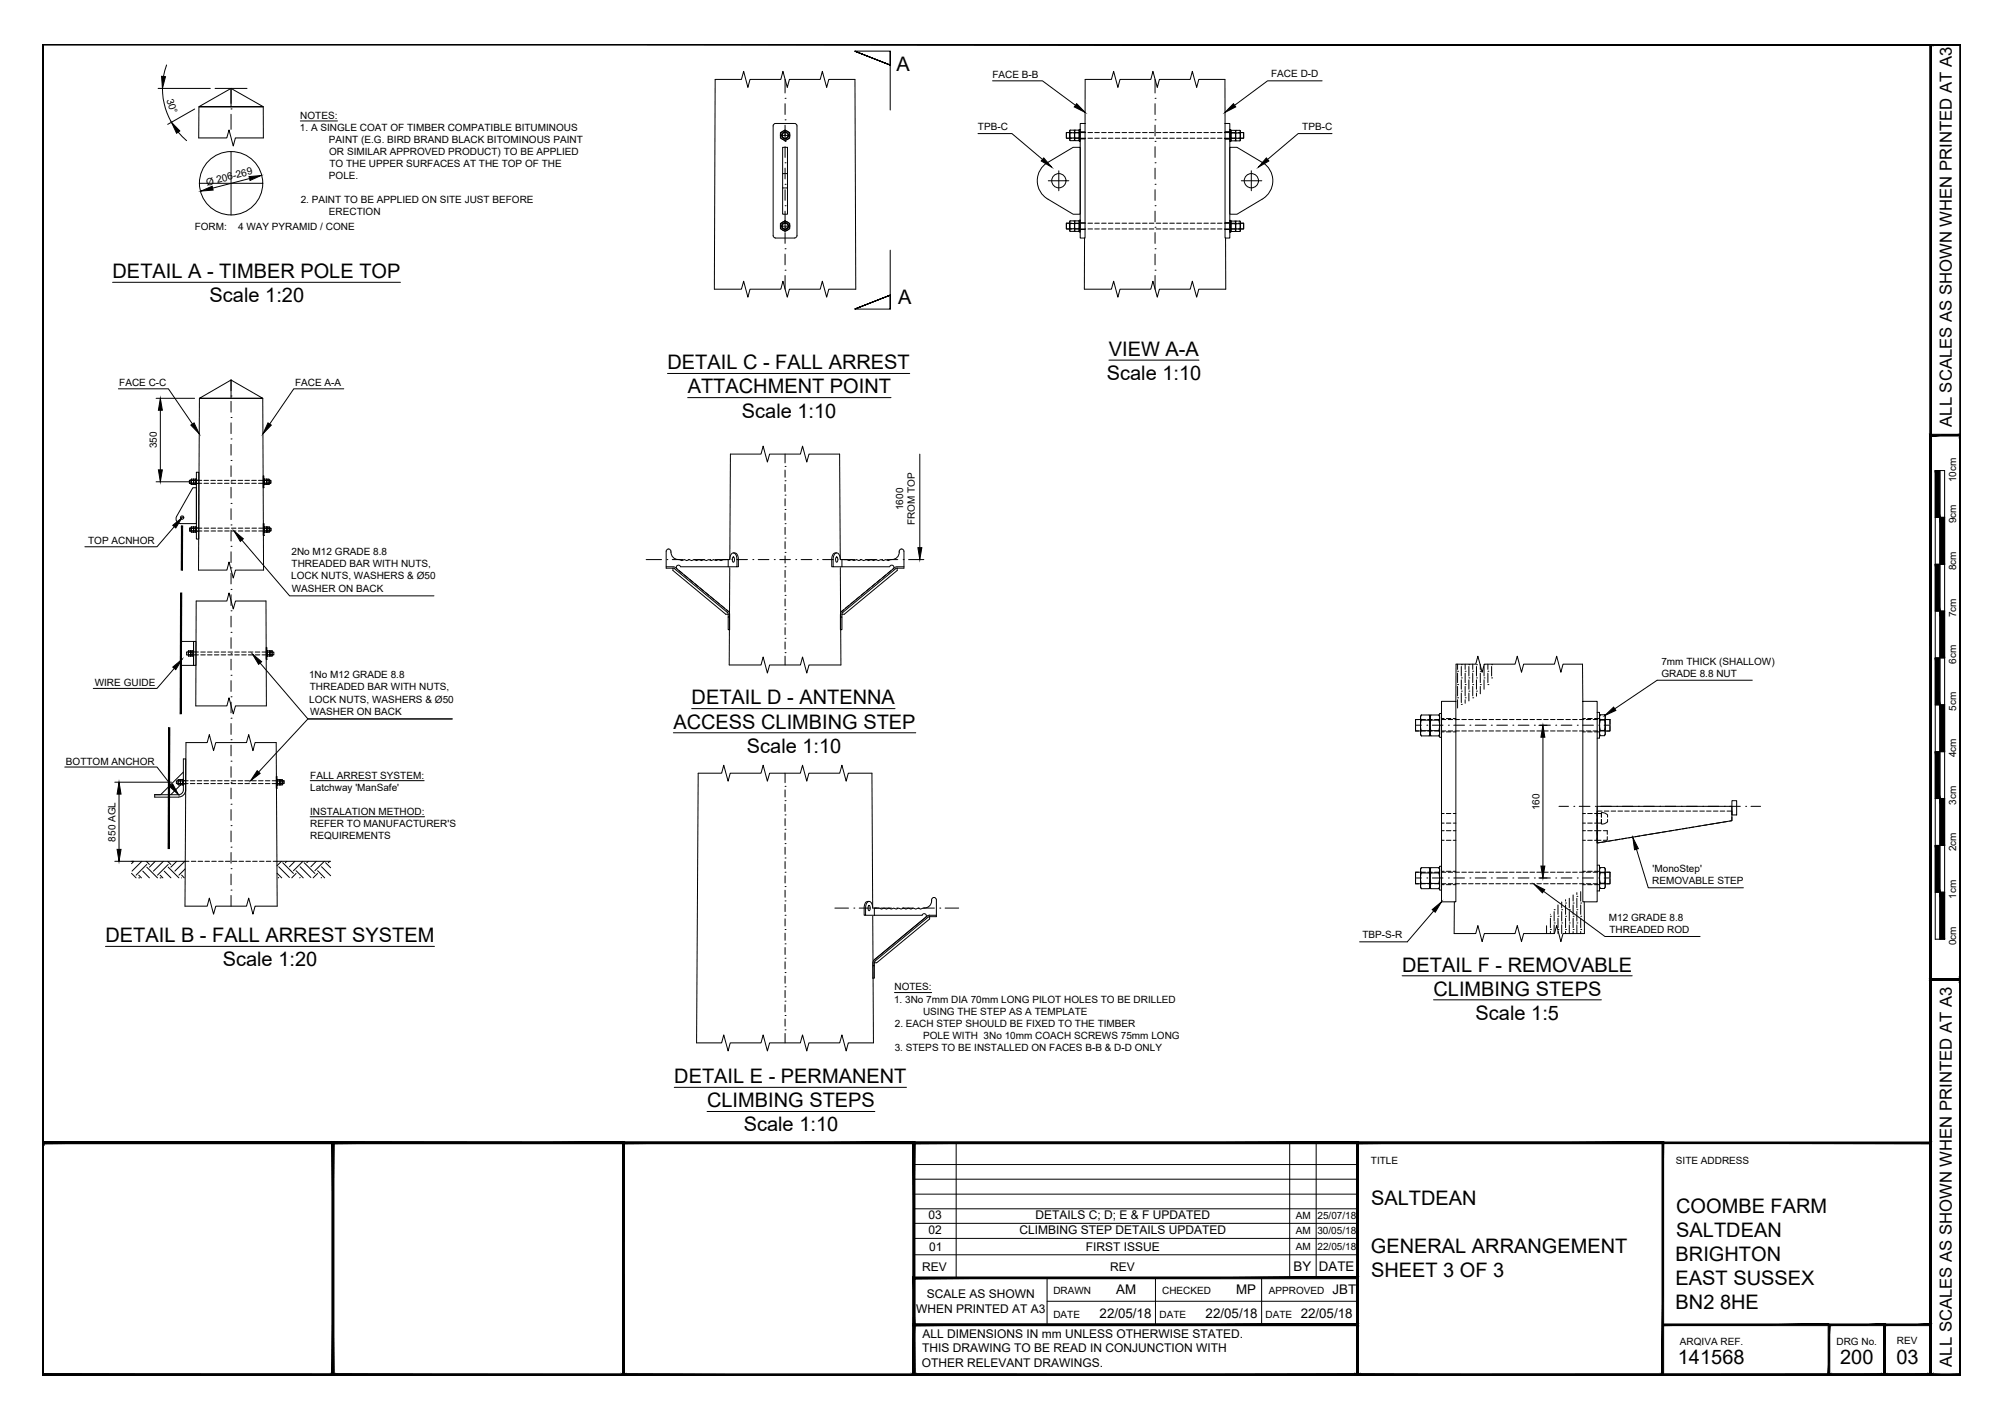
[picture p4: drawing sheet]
<svg xmlns="http://www.w3.org/2000/svg" width="420mm" height="297mm" viewBox="0 0 420 297" stroke-linecap="round" stroke-linejoin="round" font-family="sans-serif">
<g fill="none" stroke="#000" stroke-width=".21">
<path d="M33.1 18.5h11M34 18.5a14.5 14.5 0 0 0 1.9 7.1M34.9 13.6l-.6 2.4M45.1 18.5h6.7M48.4 18.5v3.9M149.9 16.6h5.5l.4-1.7 .9 3.4 .5-1.7h6.4l.5-1.7 .9 3.4 .4-1.7h6.5l.4-1.7 .9 3.4 .5-1.7h5.5l.1 44h-5.6l-.5 1.7-.9-3.4-.4 1.7h-6.5l-.4 1.7-.9-3.4-.5 1.7h-6.4l-.5 1.7-.9-3.4-.4 1.7h-5.7zM164.5 16.6v2.9M186.5 10.7v2.9l-7.4-2.9 7.4 2.9-7.4-2.9h7.4v12.4M208 16.9h10.4l7 5.2M242 16.6v2.9M277.1 16.9h-11.5l-6.9 5.2M37.3 27.7l1.8 1.8"/>
<path d="M40.8 22.8l-5.7 3.3M41.7 22.4l6.7-3.9 6.8 3.9zM41.7 22.4h13.5v6.5h-5.9l-.4 1.7-.9-3.4-.5 1.7h-5.9zM41.8 38.4h13.3M41.8 22.4h13.3M48.4 22.8h.1M48.4 23.9v3.2M48.4 31.8v13.2M52.3 37.4l-7.7 2M62.9 25.3h7.8M163.5 27.8l1-.6 1 .6v1.1l-1 .6-1-.6zM163.5 28.4h2"/>
<path d="M164 30.9h1v14h-1zM164 36.4h1M164 39.4h1M164.5 38.6h.1M164.5 34.1h.1M164.5 29.6h.1M164.5 25.1h.1M164.5 20.6h.1M164.5 21.7v2.3M164.5 26.2v3.1M164.5 30.7v2.3M164.5 35.2v2.3"/>
<path d="M164.5 39.7v2.3M164.9 27.7a.71 .71 0 0 0-1.1 .5 .71 .71 0 0 0 .8 .9 .71 .71 0 0 0 .6-1M204.9 28h7.2l6.4 5.4M219.6 34a4.5 4.5 0 0 0 0 7.7l5.3 3.2h1.5v-14h-1.5l-5.3 3.1M219.7 37.9h4.3M221.9 35.8v4.2M223.5 27.8h.7v1.2h-.7zM224.2 27.8h.9M224.2 28.9h.9M224.3 27.3v2.1M224.6 27.8h-1.1v1.2h1.1M225.1 27.3h-.9v.1v1.9v.2h.9"/>
<path d="M225.1 27.3l.1 .1M225.1 27.8v1.1M225.1 27.3v.5M225.1 28.9v.5M225.1 29h1M225.1 27.8h1M225.2 27.4v1.9M225.2 29.3l.1 .2M225.2 29.3l-.1 .2M225.3 27.8v1.1M225.3 27.3h.8M225.3 27.8h.8"/>
<path d="M225.3 27.3l-.1 .1M225.3 29.5h.8M225.3 28.9h.8M225.3 27.3v.5M225.3 28.9v.5M226.1 27.3v2.2M226.1 27.8v1.1M226.1 27.3v.5M226.1 28.9v.5M226.2 27.1h.2v2.5h-.2zM226.4 25.9h1v24h-1zM226.4 27.7h1"/>
<path d="M226.4 29.1h1M226.6 29h.9M226.6 27.8h.9M227.4 25.9v-9.3h5.5l.5-1.7 .9 3.4 .4-1.7h6.5l.4-1.7 .9 3.4 .5-1.7h6.4l.5-1.7 .9 3.4 .4-1.7h5.5v9.3M228 29h.9M228 27.8h.9M229.4 29h1M229.4 27.8h1M230.9 29h.9M230.9 27.8h.9M232.3 29h.9M232.3 27.8h.9"/>
<path d="M233.7 29h1M233.7 27.8h1M235.1 29h1M235.1 27.8h1M236.6 29h.9M236.6 27.8h.9M238 29h.9M238 27.8h.9M239.4 29h1M239.4 27.8h1M240.8 29h1M240.8 27.8h1"/>
<path d="M242 38.6h.1M242 34.1h.1M242 29.6h.1M242 25.1h.1M242 20.6h.1M242 21.7v2.3M242 26.2v2.3M242 30.7v2.3M242 35.2v2.3M242 39.7v2.3M242.3 29h.9M242.3 27.8h.9"/>
<path d="M243.7 29h1M243.7 27.8h1M245.1 29h1M245.1 27.8h1M246.6 29h.9M246.6 27.8h.9M248 29h.9M248 27.8h.9M249.4 29h1M249.4 27.8h1M250.9 29h.9M250.9 27.8h.9"/>
<path d="M252.3 29h.9M252.3 27.8h.9M253.7 29h1M253.7 27.8h1M255.1 29h1M255.1 27.8h1M256.6 29h.9M256.6 27.8h.9M256.7 25.9h1v24h-1zM256.7 27.7h1M256.7 29.1h1M257.7 27.2h.2v2.5h-.2z"/>
<path d="M258 29h1.8v.5M258 27.8h1M258 27.3v2.2M258 27.3h.8M258 29.5h.8M258 27.3v.5M258 29v.5M258 28.9v-1.1l.8 .1v1M258.8 27.3l.1 .2M258.8 27.3v.5M258.8 29v.5M258.9 27.5v1.9"/>
<path d="M258.9 29.4l-.1 .1M258.9 29.4l.1 .1M259 27.3h.8M259 29.5h.8M259 27.3l-.1 .2M259 27.3v.5M259 29v.5M259 28.9v-1.1l.8 .1v1M259.4 27.8h1.2v1.2h-1.2M259.8 27.3v2.2M259.8 27.3v.5M259.9 27.8h.7v1.2h-.7z"/>
<path d="M260.1 37.9h4.3M262.2 35.8v4.2M264.5 34a4.5 4.5 0 0 1 0 7.7l-5.3 3.2h-1.5v-14h1.5l5.3 3.1M279.1 28h-7.1l-6.4 5.4M23.6 59.1h60.3M162.5 49.9h4M162.5 49.8h-.2l-.3-.4v-23l.1-.3 .4-.2h4h.3l.2 .5v23l-.2 .4h-.3M163.5 46.8l1-.6 1 .6v1.1l-1 .6-1-.6zM163.5 47.4h2M164.5 56.6h.1M164.5 52.1h.1M164.5 47.6h.1"/>
<path d="M164.5 43.1h.1M164.5 44.2v4.1M164.5 48.7v2.3M164.5 53.2v2.3M164.5 57.7v2.9M164.9 46.8a.71 .71 0 0 0-1.1 .4 .71 .71 0 0 0 .8 .9 .71 .71 0 0 0 .6-1M186.5 52.4v12.3h-7.4l7.4-2.9-7.4 2.9 7.4-2.9v2.9M223.5 46.8h.7v1.2h-.7zM224.2 46.8h.9v1.1M224.2 47.9h.9v.6M224.3 46.3v.5M224.3 47.9v.6"/>
<path d="M224.3 46.8v1.1M224.6 46.8h-1.1v1.2h1.1M225.1 46.3h-.9v.1v1.9v.2h.9M225.1 46.3l.1 .1M225.1 46.3v.5h1v-.5M225.1 48h1M225.2 46.4v1.9M225.2 48.3l.1 .2M225.2 48.3l-.1 .2M225.3 47.9v-1.1h.8v1.1M225.3 46.3h.8M225.3 46.3l-.1 .1"/>
<path d="M225.3 48.5h.8M225.3 46.3v.5M225.3 48.5v-.6h.8v.6M226.1 46.3v2.2M226.2 46.1h.2v2.5h-.2zM226.4 48.1h1M226.4 46.7h1M226.6 48h.9M226.6 46.8h.9M227.3 49.9l-.1 10.7h5.7l.5-1.7 .9 3.4 .4-1.7h6.5l.4-1.7 .9 3.4 .5-1.7h6.4l.5-1.7 .9 3.4 .4-1.7h5.7l-.1-10.7M228 48h.9M228 46.8h.9"/>
<path d="M229.4 48h1M229.4 46.8h1M230.9 48h.9M230.9 46.8h.9M232.3 48h.9M232.3 46.8h.9M233.7 48h1M233.7 46.8h1M235.1 48h1M235.1 46.8h1M236.6 48h.9M236.6 46.8h.9"/>
<path d="M238 48h.9M238 46.8h.9M239.4 48h1M239.4 46.8h1M240.8 48h1M240.8 46.8h1M242 56.6h.1M242 52.1h.1M242 47.6h.1M242 43.1h.1M242 44.2v2.3M242 48.7v2.3"/>
<path d="M242 53.2v2.3M242 57.7v2.9M242.3 48h.9M242.3 46.8h.9M243.7 48h1M243.7 46.8h1M245.1 48h1M245.1 46.8h1M246.6 48h.9M246.6 46.8h.9M248 48h.9M248 46.8h.9"/>
<path d="M249.4 48h1M249.4 46.8h1M250.9 48h.9M250.9 46.8h.9M252.3 48h.9M252.3 46.8h.9M253.7 48h1M253.7 46.8h1M255.1 48h1M255.1 46.8h1M256.6 48h.9M256.6 46.8h.9"/>
<path d="M256.7 48.1h1M256.7 46.7h1M257.7 46.2h.2v2.5h-.2zM258 48h1.8M258 46.8h1M258 46.3h.8M258 46.9h.8M258 46.3l-.1 2 .1 .2h.8l.1-.2M258 46.3v2.2M258.8 46.3l.1 .2M258.8 46.3v2.2M258.9 46.5v1.8"/>
<path d="M259 46.3h.8M259 46.9h.8M259 46.3l-.1 .2M259 46.3v2.2M259.4 46.8h1.2v1.2h-1.2M259.8 46.3l.1 2-.1 .2h-.8l-.1-.2M259.8 46.3v2.2M259.9 46.8h.7v1.2h-.7zM48.4 79.6v3.8M139.9 78.2h50.7M232.4 75.4h18.9M24.8 81.4h10.5l5 7.4"/>
<path d="M32.7 83.4h8.1M33.6 85.9v12.5M41.2 98.9h.5v14h-.5zM41.8 83.4l6.6-3.8 6.7 3.8zM41.8 83.4h13.3l.1 36h-5.9l-.4 1.7-.9-3.4-.5 1.7h-5.9zM48.4 96.5h.1M48.4 91.9h.1M48.4 87.5h.1M48.4 83h.1M48.4 84.1v2.2M48.4 88.6v2.2M48.4 93.1v2.2"/>
<path d="M48.4 97.6v2.2M55.1 99.7h.2v2.5h-.2zM72 81.4h-10.4l-5.1 7.4M144.1 83.3h42.6M153.1 95.1h6.4l.4-1.6 .9 3.3 .5-1.7h6.4l.5-1.6 .9 3.3 .4-1.7h6.4l.3 44.2h-6.7l-.4 1.7-.9-3.4-.5 1.7h-6.4l-.5 1.7-.9-3.4-.4 1.7h-6.7zM164.5 97.7h.1M164.5 95.1v1.9M164.5 98.5v1.5M192.8 95.1v19.6M405.5 98.6h2v98.1h-2zM406.5 98.6v98.1M32.7 100.9h7.1"/>
<path d="M36.5 110.3l-3.6 4.2h-15.1M39.7 100.6h.4v.6h-.4zM39.7 110.6h.4v.6h-.4zM40.1 110.7h.4M40.1 100.6h.4M40.1 110.4v.8M40.1 111.2v.3M40.1 100.4v.8M40.1 101.2v.3M40.4 102.2h.8v7.5h-3.3a1.01 1.01 0 0 1-.9-1.5zM40.5 110.4v.2M40.5 111.2v.3"/>
<path d="M40.5 100.4v.2M40.5 101.2v.3M40.5 110.4h-.4v1l.4 .1M40.5 100.4l-.4 .1v.9l.4 .1M40.5 110.4h.1M40.5 100.4l.1 .1M40.5 110.7v.5M40.5 100.6v.6M40.6 100.5v.9M40.6 110.4v1M40.6 111.4l-.1 .1M40.6 101.4v.1"/>
<path d="M40.6 101.4l-.1 .1M40.6 111.4v.1M40.6 110.4h.4M40.6 110.7h.4M40.6 111.5h.4M40.6 100.4h.4M40.6 100.6h.4M40.6 101.5h.4M40.6 100.4v.1M40.6 110.4h.1M40.6 100.4v.2M40.6 101.2v.3"/>
<path d="M40.6 110.4v.2M40.6 111.2v.3M40.6 100.6v.6M40.6 110.7v.5M40.8 100.6h-1.1v.6h1.3v.3M40.9 110.6h-1.2v.6h1.3v-.5M41 100.4v.2M41 110.4v.2M41 111.2v.3M41 100.4v1.1M41 110.4v1.1M41 100.6v.6"/>
<path d="M41.1 100.3l.1 1.3zM41.1 110.3l.1 1.2zM41.2 110.6h.5M41.2 111.3h.5M41.2 100.6h.5M41.2 101.3h.5M41.3 100.6h1M41.3 101.2h1M41.4 110.6h.9M41.4 111.2h.9M42.7 100.6h1M42.7 101.2h1"/>
<path d="M42.8 110.6h.9M42.8 111.2h.9M44.2 100.6h.9M44.2 101.2h.9M44.2 110.6h1M44.2 111.2h1M45.6 100.6h1M45.6 101.2h1M45.6 110.6h1M45.6 111.2h1M47 100.6h1M47 101.2h1"/>
<path d="M47.1 110.6h.9M47.1 111.2h.9M48.4 119h.1M48.4 114.4h.1M48.4 110h.1M48.4 105.5h.1M48.4 101h.1M48.4 102.1v2.2M48.4 106.6v2.2M48.4 111.1v2.2M48.4 115.6v2.2M48.5 100.6h.9"/>
<path d="M48.5 101.2h.9M48.5 110.6h1M48.5 111.2h1M49.9 100.6h.9M49.9 101.2h.9M49.9 110.6h1M49.9 111.2h1M50.7 113.1l10 11.7h30.2M51.3 100.6h1M51.3 101.2h1M51.4 110.6h.9M51.4 111.2h.9"/>
<path d="M52.8 100.6h.9M52.8 101.2h.9M52.8 110.6h.9M52.8 111.2h.9M54.2 100.6h.9M54.2 101.2h.9M54.2 110.6h1M54.2 111.2h1M55.2 109.7h.1v2.5h-.1zM55.3 100.3l.1 1.3zM55.3 110.3l.1 1.2zM55.4 100.4v1.1"/>
<path d="M55.4 100.4h.4M55.4 100.6h.4M55.4 101.5h.4M55.4 100.6v.6M55.4 100.4v.2M55.4 101.5v-.3h.4l.1 .3M55.5 110.4v1.1M55.5 110.4h.4M55.5 110.7h.4M55.5 111.5h.4M55.5 110.7v.5h.4v-.5M55.5 110.4v.2"/>
<path d="M55.5 111.2v.3M55.6 100.6h1.2v.6h-1.2M55.7 110.6h1.1v.6h-1.1M55.8 100.4l.1 .1M55.8 100.6v.6M55.9 100.4v.2M55.9 110.4v.2M55.9 111.2v.3M55.9 110.4h.1M55.9 100.5v.9M55.9 101.4l-.1 .1M55.9 101.4v.1"/>
<path d="M55.9 110.4v1M55.9 111.4v.1M55.9 111.4l.1 .1M55.9 100.4h.5M55.9 100.6h.5M55.9 101.5h.5M55.9 100.4v.1M56 100.6v.6M56 100.4v.2M56 101.5v-.3h.4v.3M56 110.4h.4M56 111.5h.4"/>
<path d="M56 110.4h-.1M56 110.4v.2l.4 .1M56 111.2v.3M56 110.7v.5M56.4 100.4v.2M56.4 100.4v1.1M56.4 100.6v.6M56.4 110.4v.2M56.4 111.2v.3M56.4 100.6h.4v.6h-.4zM56.4 110.4v1.1M56.4 110.7v.5h-.4"/>
<path d="M56.4 110.6h.4v.6h-.4zM135.4 117.2h3.2M139.6 118.7h1.5l.8 .5M139.7 117.2h.1M140.9 117.2h2.2M141 119l.3 .1 11.1 9.2M141.8 119.1l10.8 9M142.1 117.2a1.71 1.71 0 0 1-1.6-2 .5 .5 0 0 0-.5-.2 .5 .5 0 0 0-.4 .5v3.5h1.4v.5l11.1 9.2h.5M142.3 119.5l.7 .6M142.4 117.2l.5 .2 .5-.2 .5 .2 .5-.2 .5 .2 .5-.2 .6 .2 .5-.2 .5 .2 .5-.2 .5 .2 .5-.2 .5 .2 .5-.2 .6 .2 .5-.2 .5 .2 .5-.2h1.3a1 1 0 0 1 1-1.3l.4 .6 .1 2.2h-1.8M144.3 117.2h.1M145.4 117.2h2.2"/>
<path d="M148.7 117.2h.1M149.9 117.2h2.2M151.6 117.2h1v1.5M152.6 118.7h-10a.46 .46 0 0 0-.6-.3 .46 .46 0 0 0-.2 .7M153.3 117.2h.1M153.6 116.7a.65 .65 0 0 1 0 1.1l-.2-.6zM153.7 115.8a1.09 1.09 0 0 1 1 1.4v1.5h-.3M154.4 117.2h2.2M157.8 117.2h.1M158.9 117.2h2.2M162.2 117.2h.1M163.4 117.2h2.2"/>
<path d="M164.5 118.7h.1M164.5 115.7h.1M164.5 112.7h.1M164.5 109.7h.1M164.5 106.7h.1M164.5 103.7h.1M164.5 100.7h.1M164.5 101.5v1.5M164.5 104.5v1.5M164.5 107.5v1.5M164.5 110.5v1.5M164.5 113.5v1.5"/>
<path d="M164.5 116.5v1.5M164.5 119.5v1.5M166.8 117.2h.1M167.9 117.2h2.2M171.3 117.2h.1M172.4 117.2h2.2M175.2 116.8a.33 .33 0 0 1 .4 .1 .33 .33 0 0 1 0 .4l-.1 .3a.19 .19 0 0 1-.2 .2 .19 .19 0 0 1-.2-.3zM175.3 115.8a1.07 1.07 0 0 0-1 1.4v1.5h.3M175.8 117.2h.1M176.4 118.7h10M176.9 117.2h2.2M177.4 117.2h-1v1.5"/>
<path d="M180.3 117.2h.1M181.4 117.2h2.2M184.8 117.2h.1M185.9 117.2h2.2M186.4 118.7a.46 .46 0 0 1 .7-.3 .46 .46 0 0 1 .2 .7l-10.9 9 .4-.4M186.6 117.2l-.5 .2-.5-.2-.5 .2-.5-.2-.5 .2-.5-.2-.5 .2-.6-.2-.5 .2-.5-.2-.5 .2-.5-.2-.5 .2-.5-.2-.5 .2-.6-.2-.5 .2-.5-.2h-1.3a1.02 1.02 0 0 0-1-1.3l-.5 .8v2h1.8M186.7 119.5l-.7 .6M186.9 117.2a1.68 1.68 0 0 0 1.6-2 .5 .5 0 0 1 .6-.2 .5 .5 0 0 1 .3 .5v3.5h-1.4v.5l-11.1 9.2h-.5M188 119l-.3 .1-11.1 9.2-.2 .4M189.3 117.2h.1M189.4 118.7h-1.5l-.8 .5M190.4 117.2h3.2"/>
<path d="M405.5 118.2h2M405.5 108.4h2M37.9 134.4h2.7v5h-2.7zM39.5 136.3v1.1M39.5 136.3h.4M39.5 136.6h.4M39.5 137.4h.4M39.5 137.2h.4M39.5 136.3v.8M39.5 137.1v.3M39.9 136.3v.8M39.9 137.1v.3"/>
<path d="M39.9 136.3l.1 .1M40 136.4v1M40 137.4h-.1M40 137.4h.1M40 136.3l.5 .1v1h-.5M40 136.6h.4M40 136.3v.1M40 136.3v.8M40 137.1v.3M40.2 136.6h-1.1v.6h1.1M40.4 136.6v.5l-.4 .1M40.4 136.3v.3"/>
<path d="M40.4 137.1v.3M40.5 136.2h.1v1.3h-.1zM40.6 134.4h.5v5h-.5zM40.6 136.6h1M40.6 137.2h1M41.1 125.9h6.4l.5-1.7 .9 3.4 .4-1.7h6.4l.1 22h-6.5l-.4 1.6-.9-3.3-.5 1.7h-6.5zM42.1 136.6h.9M42.1 137.2h.9M43.5 136.6h.9M43.5 137.2h.9M44.9 136.6h1M44.9 137.2h1"/>
<path d="M46.3 136.6h1M46.3 137.2h1M47.8 136.6h.9M47.8 137.2h.9M48.4 136.9h.1M48.4 132.5h.1M48.4 128h.1M48.4 123.5h.1M48.4 120.1v2.2M48.4 124.6v2.2M48.4 129.1v2.2M48.4 133.6v2.2"/>
<path d="M48.4 138.1v2.2M49.2 136.6h1M49.2 137.2h1M50.6 136.6h1M50.6 137.2h1M52.1 136.6h.9M52.1 137.2h.9M53.5 136.6h.9M53.5 137.2h.9M54.5 138.9l10 11.7h30.3h-30.3l-10.3 11.1M54.9 136.6h1M54.9 137.2h1"/>
<path d="M55.8 135.6h.1v2.5h-.1zM55.9 136.3h.1v1.2h-.1zM56.1 136.3h.4M56.1 136.6h.4M56.1 137.4h.4M56.1 136.3v1.1M56.1 136.3v.3M56.1 136.6v.5M56.4 136.6h1v.6h-1M56.5 136.3v.8M56.5 137.1v.3M56.5 137.2l-.4-.1v.3"/>
<path d="M56.5 136.3v.1M56.5 136.4v1M56.5 137.4h.1M56.6 136.3h.4M56.6 136.6h.4M56.6 137.4h.4M56.6 137.2h.4M56.6 136.3l-.1 .1M56.6 136.3v.8M56.6 137.1v.3M57 136.3v1.1M57 136.3v.8"/>
<path d="M57 137.1v.3M143.4 120.4l.7 .7M144.5 121.3l.7 .7M145.6 122.3l.7 .6M146.7 123.2l.7 .6M147.8 124.1l.7 .6M148.9 125l.7 .6M150 125.9l.7 .6M151.1 126.8l.7 .6M152.2 127.7l.4 .4M152.4 128.3l.2 .4M152.6 129.3v2.6h.3v-2.6"/>
<path d="M152.6 128a1.22 1.22 0 0 1 .3 1.3h-.3v-.6M164.5 136.7h.1M164.5 133.7h.1M164.5 130.7h.1M164.5 127.7h.1M164.5 124.7h.1M164.5 121.7h.1M164.5 122.5v1.5M164.5 125.5v1.5M164.5 128.5v1.5M164.5 131.5v1.5M164.5 134.5v1.5"/>
<path d="M164.5 137.5v1.8M176.1 129.3v2.6h.3v-2.6M176.4 128a1.28 1.28 0 0 0-.3 1.3h.3v-.6M177.9 126.8l-.7 .6M179 125.9l-.7 .6M180.1 125l-.7 .6M181.2 124.1l-.7 .6M182.3 123.2l-.7 .6M183.4 122.3l-.7 .6M184.5 121.3l-.7 .7M185.6 120.4l-.7 .7M305.4 139.1v1.1"/>
<path d="M306.2 139.2h.1M306.2 139.6v2M307 139.1v1.1M307.8 139.2h.1M307.8 139.6v2M308.6 139.1v1.1M309.4 139.2h.1M309.4 139.6v2M310.2 139.1v1.1M311 139.2h.1M311 139.6v2M311.8 139.1v1.1"/>
<path d="M312.6 139.2h.1M312.6 139.6v2M405.5 137.8h2M405.5 128h2M36.5 140l-3.6 4.2h-13.4M38.4 159h.5v6.5a1.49 1.49 0 0 1-1.5 1.5h-5v-.5h5a1.01 1.01 0 0 0 1-1zM39 155.6h4.4l.5-1.7 .9 3.3 .4-1.6h6.5l.4-1.7 .9 3.3 .5-1.6h4.4l.2 34.2h-4.6l-.5 1.7-.9-3.4-.4 1.7h-6.5l-.4 1.7-.9-3.4-.5 1.7h-4.6zM48.4 159.4h.1M48.4 155h.1M48.4 150.5h.1M48.4 146h.1M48.4 141.5h.1"/>
<path d="M48.4 142.6v2.2M48.4 147.1v2.2M48.4 151.6v2.2M48.4 156.1v2.2M141.1 153.5h50.8M144.9 148.4h42.7M296.6 150.7h1.1v2.4h-1.1zM296.6 152.2v.9h.7M296.6 151.9h1.3M297.3 150.7h-.7v1M297.8 150.7h.9M297.8 153.1h.9"/>
<path d="M297.8 153.1h1.7M297.8 150.8l-.1 .9 .1 1.3M297.9 149.8a.96 .96 0 0 0 0 1.1M297.9 153.1a.96 .96 0 0 0 0 1M299 151.9h.1M299.2 150.7h.9M299.2 153.1h.9M299.5 149.8h-1.7l-.1 .3v3.8l.1 .3h1.7l.2-.3M299.5 149.8l.2 .3M299.5 149.8a.96 .96 0 0 1 0 1.1h-1.7M299.5 150.8l.2 1.4a1.66 1.66 0 0 0 0 1.4l-.2 .5M299.7 150.1v3.8"/>
<path d="M299.8 153.1h1.7M299.9 149.8a.96 .96 0 0 0 0 1.1M299.9 150.8l-.2 1.4a1.54 1.54 0 0 1 0 1.4l.2 .5M300.2 151.9h2.2M300.6 150.7h1M300.6 153.1h1M301.5 150.8l.2 1.4a1.54 1.54 0 0 0 0 1.4l-.2 .5M301.5 149.8l.2 .3v3.8l-.2 .3h-1.7l-.1-.3M301.5 149.8h-1.7l-.1 .3M301.5 149.8a.96 .96 0 0 1 0 1.1h-1.7M301.7 149.5h.4v5h-.4zM302 150.7h1"/>
<path d="M302 153.1h1M302.1 146.9h3v42h-3zM302.1 150.5h.5M302.1 153.3h.5M303.1 150.5h.9M303.1 153.3h.9M303.5 150.7h.9M303.5 153.1h.9M303.5 151.9h.1M304.5 150.5h.6M304.5 153.3h.6M304.6 151.9h2.3"/>
<path d="M304.9 150.7h.9M304.9 153.1h.9M305.1 146.9v-7.8h4.2l.4-1.6 .9 3.3 .5-1.7h6.4l.5-1.6 .8 3.3 .5-1.7h6.4l.5-1.6 .9 3.3 .4-1.7h4.1l.1 7.8M305.4 146.2h.1M305.4 143.4h.1M305.4 140.6h.1M305.4 141v2M305.4 143.8v2M305.4 146.6v1.7M306.2 147.6h.1M306.2 144.8h.1M306.2 142h.1"/>
<path d="M306.2 142.4v2M306.2 145.2v2M306.3 150.7h1M306.3 153.1h1M307 146.2h.1M307 143.4h.1M307 140.6h.1M307 141v2M307 143.8v2M307 146.6v.7M307.7 150.7h1M307.7 153.1h1"/>
<path d="M307.8 144.8h.1M307.8 142h.1M307.8 142.4v2M307.8 145.2v1.6M308 151.9h.1M308.6 146.2h.1M308.6 143.4h.1M308.6 140.6h.1M308.6 141v2M308.6 143.8v2M309.1 151.9h2.3M309.2 150.7h.9"/>
<path d="M309.2 153.1h.9M309.4 144.8h.1M309.4 142h.1M309.4 142.4v2M309.4 145.2v.6M310.2 143.4h.1M310.2 140.6h.1M310.2 141v2M310.2 143.8v1.5M310.6 150.7h1M310.6 153.1h1M311 142h.1"/>
<path d="M311 142.4v2M311.8 143.4h.1M311.8 140.6h.1M311.8 141v2M312 150.7h1M312 153.1h1M312.5 151.9h.1M312.6 142h.1M313.5 150.7h.9M313.5 153.1h.9M313.7 151.9h2.2M314.9 150.7h1"/>
<path d="M314.9 153.1h1M316.3 150.7h1M316.3 153.1h1M317 151.9h.1M317.8 150.7h.9M317.8 153.1h.9M318.1 151.9h2.3M319.2 150.7h.9M319.2 153.1h.9M320.6 150.7h1M320.6 153.1h1M321.5 151.9h.1"/>
<path d="M322.1 150.7h.9M322.1 153.1h.9M323.3 154.4v27M323.5 150.7h.9M323.5 153.1h.9M324.9 151.9h-2.4M324.9 150.7h1M324.9 153.1h1M326 151.9h.1M326.3 150.7h1.3M326.3 153.1h1.3M327.2 151.9h2.2"/>
<path d="M328.1 150.7h1M328.1 153.1h1M329.6 150.7h.9M329.6 153.1h.9M330.5 151.9h.1M331 150.7h.9M331 153.1h.9M331.6 151.9h2.3M331.7 146.9h3v42h-3zM331.7 150.5h.5M331.7 153.3h.5M332.4 150.7h1"/>
<path d="M332.4 153.1h1M332.7 150.5h1M332.7 153.3h1M333.8 150.7h1M333.8 153.1h1M334.1 150.5h1.1M334.1 153.3h1.1M334.7 149.2h.5v5.4h-.5M335 151.9h.1M335.3 150.7h.9M335.3 153.1h.9M335.4 153h.8a.96 .96 0 0 1 0 1.1"/>
<path d="M335.4 149.7h.8l.2 .3v3.8l-.2 .3h-.8l-.2-.3v-3.8zM335.4 150.8h.8M335.4 149.7a.94 .94 0 0 0 0 1.1l-.2 .9 .2 1.3M335.4 153a.96 .96 0 0 0 0 1.1M336.2 151.9h1.2M336.2 150.8l.2 .9-.2 1.3M336.2 149.7a.96 .96 0 0 1 0 1.1M336.4 150.7h1v2.4h-1zM336.7 150.7h.7v1M337.4 152.2v.9h-.7M367.2 142.5h-19.9l-8.9 6M405.5 157.5h2"/>
<path d="M405.5 147.7h2M13.6 160.7h19.3l3 3.8M24.1 163.9h11.8M24.9 166.3v11.6M37.4 163.6v.5M37.4 163.3h.4M37.4 164.1h.4M37.4 163.6h.4M37.4 164.4h.4M37.4 163.3v1.1M37.4 163.3v.3M37.4 164.1v.3"/>
<path d="M37.8 163.3v.1M37.8 163.6v.5M37.8 163.3v.3M37.8 164.1v.3M37.8 163.4v.9M37.8 164.3l.1 .1M37.8 164.3v.1M37.9 163.3h.4M37.9 164.1h.4M37.9 163.6h.4M37.9 163.3l-.1 .1M37.9 164.4h.4"/>
<path d="M37.9 163.6v.5M37.9 163.3v.3M37.9 164.1v.3M38 163.6h-1v.5h1M38.3 163.3v.3M38.3 164.1v.3M38.3 163.3v1.1M38.3 163.6v.5M38.3 163.2h.1v1.3h-.1zM38.4 161.7l-4.7 4.8h-1.3M38.4 163.9l-2.6 2.6M38.4 163.5l1 .1"/>
<path d="M38.4 164.2h.5M38.5 164.1h.9M39.9 164.1h.9M39.9 163.6h.9M41.3 164.1h1M41.3 163.6h1M42.7 164.1h1M42.7 163.6h1M44.2 164.1h.9M44.2 163.6h.9M45.6 164.1h1M45.6 163.6h1"/>
<path d="M47 164.1h1M47 163.6h1M48.4 177.5h.1M48.4 173h.1M48.4 168.5h.1M48.4 164h.1M48.4 160.6v2.2M48.4 165.1v2.2M48.4 169.6v2.2M48.4 174.1v2.2M48.4 178.6v2.2M48.5 164.1h.9"/>
<path d="M48.5 163.6h.9M49.9 164.1h.9M49.9 163.6h.9M51.3 164.1h1M51.3 163.6h1M52.8 164.1h.9M52.8 163.6h.9M54.2 164.1h.9M54.2 163.6h.9M55.6 164.1h1M55.6 163.6h1M57 164.1h1"/>
<path d="M57 163.6h1M57.9 162.6h.1v2.5h-.1zM58 163.3h.2v1.2h-.2zM58.2 163.3v1.1M58.2 163.3h.4M58.2 163.6h.4M58.2 164.4h.4M58.2 164.1h.4M58.2 163.6v.5M58.2 163.3v.3M58.2 164.1v.3M58.5 163.6h1v.5h-1"/>
<path d="M58.6 163.3v.3M58.6 164.1v.3M58.6 163.3l.1 .1M58.6 163.6v.5M58.7 163.4v1M58.7 164.4h-.1M58.7 164.4h.1M58.7 163.3l.4 .1v1h-.4M58.7 163.6h.4M58.7 164.1h.4M58.7 163.3v.1M58.7 163.3v.3"/>
<path d="M58.7 164.1v.3M58.7 163.6v.5M59.1 163.3v1.1M59.1 163.6h.4v.5h-.4zM65 171.1h24M65 163.5h23.9M146.3 162h4.9l.5-1.7 .9 3.3 .4-1.6h6.5l.4-1.7 .9 3.3 .5-1.6h6.4l.5-1.7 .9 3.3 .4-1.6h6.5l.4-1.7 .9 3.3 .5-1.6h4.9l.3 56.5h-5.2l-.5 1.7-.9-3.4-.4 1.7h-6.5l-.4 1.7-.9-3.4-.5 1.7h-6.4l-.5 1.7-.9-3.4-.4 1.7h-6.5l-.4 1.7-.9-3.4-.5 1.7h-5.2zM164.5 179.7h.1M164.5 176.7h.1M164.5 173.7h.1M164.5 170.7h.1M164.5 167.7h.1"/>
<path d="M164.5 164.7h.1M164.5 162v2M164.5 165.5v1.5M164.5 168.5v1.5M164.5 171.5v1.5M164.5 174.5v1.5M164.5 177.5v1.5M302.1 170.4h.5M302.1 172.4h.5M302.1 174h.5M302.1 176h.5M303.1 170.4h.9"/>
<path d="M303.1 172.4h.9M303.1 174h.9M303.1 176h.9M304.5 170.4h.6M304.5 172.4h.6M304.5 174h.6M304.5 176h.6M326.7 168.9h2M329.8 168.9h.1M330.9 168.9h2.3M331.7 170.4h.5M331.7 172.4h.5"/>
<path d="M331.7 174h.5M331.7 176h.5M332.7 170.4h1M332.7 172.4h1M332.7 174h1M332.7 176h1M334.1 170.4h.6M334.1 172.4h.6M334.1 174h.6M334.1 176h.6M334.3 168.9h.1M334.7 175.3v.7h.8"/>
<path d="M334.7 171.7v.7h.9v-.7v.9h.6a.85 .85 0 0 0 .7-.9M334.7 171.2v-.8h.9v.8v-1l.6 .1a.81 .81 0 0 1 .7 .9M334.7 168.9h28.2v3l-28.2 4.7zM334.7 175.6v1l.5-.1M334.7 171.3v1M334.7 172.8v.9M334.7 174.2v1M335.4 168.9h2.3M335.5 174h-.8v.8M335.7 169.9h-1v1M336 174h.8v.8M336.2 169.9h.9"/>
<path d="M336.6 176.3l-1 .1M336.8 175.3v.7h-.8M337.6 169.9h1M338 176l-.9 .2M338.8 168.9h.1M339.1 169.9h.9M339.4 175.8l-.9 .2M339.9 168.9h2.3M340.5 169.9h.9M340.8 175.6l-.9 .1M341.9 169.9h1M342.2 175.3l-.9 .2"/>
<path d="M342.9 177.9l2.5 8.1h19.9M343.3 168.9h.1M343.3 169.9h1M343.6 175.1l-.9 .2M344.4 168.9h2.3M344.8 169.9h.9M345 174.9l-.9 .1M346.2 169.9h.9M346.5 174.6l-1 .2M347.6 169.9h1M347.8 168.9h.1M347.9 174.4l-1 .2"/>
<path d="M348.9 168.9h2.3M349 169.9h1M349.3 174.2l-1 .1M350.5 169.9h.9M350.7 173.9l-1 .2M351.9 169.9h1M352.1 173.7l-.9 .2M352.3 168.9h.1M353.3 169.9h1M353.4 168.9h2.3M353.5 173.5l-.9 .1M354.8 169.9h.9"/>
<path d="M354.9 173.2l-.9 .2M356.2 169.9h1M356.3 173l-.9 .2M356.8 168.9h.1M357.6 169.9h1M357.7 172.8l-.9 .1M357.9 168.9h2.3M359.1 169.9h.9M359.1 172.6l-.9 .1M360.5 169.9h.9M360.6 172.3l-1 .2M361.3 168.9h.1"/>
<path d="M361.9 169.9h1v.8M362 172.1l-1 .1M362.4 168.9h2.3M362.9 171.2v.7l-.5 .1M362.9 167.7h1v3h-1zM365.8 168.9h.1M366.9 168.9h2M405.5 177.1h2M405.5 167.3h2M22.1 198.2h68.9M24.1 180.4h15.5M27.6 182.9l.9 1"/>
<path d="M28.1 180.4l-.5 .5M29.1 183.9h.1M29.1 183.3l.5 .6M29.7 180.4l-2 2.1M29.9 182.5l1.4 1.4M30.7 180.4l.6 .7M30.8 181.7l2.2 2.2M30.8 181.1l-2.3 2.2M32.5 180.4l-1.2 1.3M33.6 183.9h.1M33.6 183.3l.5 .6M34.2 180.4l-2 2.1"/>
<path d="M34.4 182.5l1.4 1.4M35.1 180.4l.7 .7M35.2 181.7l2.3 2.2M35.2 181.1l-2.2 2.2M37 180.4l-1.2 1.3M38 183.9h.1M38.1 183.3l.5 .6M38.7 180.4l-2.1 2.1M38.8 182l-1.3 1.3M40.1 180.4h.9M41.5 180.4h1M43 180.4h.9"/>
<path d="M44.4 180.4h.9M45.8 180.4h1M47.2 180.4h1M48.4 186.5h.1M48.4 182h.1M48.4 183.1v2.2M48.4 187.6v2.2M48.7 180.4h.9M50.1 180.4h.9M51.5 180.4h1M52.9 180.4h1M54.4 180.4h.9"/>
<path d="M55.8 180.4h1M57.2 180.4h12.1M58 182.9l1 1M58.4 183.8l-.1 .1M58.4 181.6l2.2 2.2M59 180.4l-1 1M59.3 180.7l2.2 2.3M60.1 180.4l-.3 .3M61.8 180.4l-1.2 1.2M62 183l-.9 .9M62 182.4l1.5 1.5M62.9 183.8l-.1 .1"/>
<path d="M62.9 181.6l2.2 2.2M63.5 180.4l-2 2M63.7 180.7l2.3 2.3M64.6 180.4l-.3 .3M66.3 180.4l-1.2 1.2M66.6 183l-1 .9M66.6 182.4l1.4 1.5M67.4 183.8l-.1 .1M67.4 181.6l1.9 1.9M68 180.4l-2 2M68.2 180.7l1.1 1.1M69.1 180.4l-.3 .3"/>
<path d="M164.5 197.7h.1M164.5 194.7h.1M164.5 191.7h.1M164.5 188.7h.1M164.5 185.7h.1M164.5 182.7h.1M164.5 180.5v1.5M164.5 183.5v1.5M164.5 186.5v1.5M164.5 189.5v1.5M164.5 192.5v1.5M164.5 195.5v1.5"/>
<path d="M164.5 198.5v1.5M174.9 190.2h2.9M178.9 190.2h.1M180.1 190.2h2.2M182 189.8a.33 .33 0 0 1 .4 .1 .33 .33 0 0 1 0 .4l-.1 .3a.22 .22 0 0 1-.3 .1 .22 .22 0 0 1-.1-.3zM182.1 188.8a1.07 1.07 0 0 0-1 1.4v1.5h.3M183.2 191.7h10M183.4 190.2h.1M184.2 190.2h-1v1.5M184.6 190.2h2.2M187.9 190.2h.1M189.1 190.2h2.2"/>
<path d="M192.4 190.2h.1M193.2 191.7a.46 .46 0 0 1 .7-.3 .46 .46 0 0 1 .1 .7M193.7 190.2a1.68 1.68 0 0 0 1.6-2 .5 .5 0 0 1 .6-.2 .5 .5 0 0 1 .3 .5v3.5h-1.4v.5l-11.1 9.2h-.5v.6h-.3v-.6M194.5 192.1l-11.1 9.2-.2 .4M194.8 191.7h1.4M194.8 192l-.3 .1M194.8 191.7l-.5 .2-11.1 9.2-.3 .6M195.8 190.2h-2.4l-.5 .2-.5-.2-.5 .2-.5-.2-.5 .2-.5-.2-.5 .2-.6-.2-.5 .2-.5-.2-.5 .2-.5-.2-.5 .2-.5-.2-.5 .2-.6-.2-.5 .2-.5-.2h-1.3a1.22 1.22 0 0 0-.8-1.4 1.31 1.31 0 0 0-.7 1.4v1.5h1.8M196.9 190.2h.1M198.1 190.2h2.8M296.6 182.7h1.1v2.4h-1.1zM296.6 184.2v.9h.7"/>
<path d="M296.6 183.9h1.3M297.3 182.7h-.7v1M297.8 182.7h.9M297.8 185.1h.9M297.9 181.8a.96 .96 0 0 0 0 1M297.9 185.1a.96 .96 0 0 0 0 1M299 183.9h.1M299.2 182.7h.9M299.2 185.1h.9M299.5 182.9h-1.7l-.1 .8 .1 1.3 1.7 .1M299.5 181.8h-1.7l-.1 .3v3.8l.1 .3h1.7M299.5 181.8l.2 .3"/>
<path d="M299.5 181.8a.96 .96 0 0 1 0 1M299.5 185.1a.96 .96 0 0 1 0 1M299.5 182.9l.2 .8-.2 1.3M299.7 185.9l.1 .3h1.7M299.7 182.1v3.8M299.7 185.9l-.2 .3M299.8 182.9h1.7M299.8 185.1h1.7M299.9 181.8a.98 .98 0 0 0 0 1.1l-.2 1.3a1.54 1.54 0 0 1 0 1.4l.2 .5M300.2 183.9h2.2M300.4 190.8l-5.5 6.5h-10M300.6 182.7h1"/>
<path d="M300.6 185.1h1M301.5 182.9l.2 .8-.2 1.3M301.5 181.8h-1.7l-.1 .3M301.5 181.8l.2 .3v3.8l-.2 .3M301.5 181.8a.96 .96 0 0 1 0 1M301.5 185.1a.96 .96 0 0 1 0 1M301.7 181.5h.4v5h-.4zM302 182.7h1M302 185.1h1M302.1 182.5h.5M302.1 185.3h.5M303.1 182.5h.9"/>
<path d="M303.1 185.3h.9M303.5 182.7h.9M303.5 185.1h.9M303.5 183.9h.1M304.5 182.5h.6M304.5 185.3h.6M304.6 183.9h2.3M304.8 188.9l-.1 6.7h4.6l.4-1.7 .9 3.4 .5-1.7h6.4l.5-1.7 .8 3.4 .5-1.7h6.4l.5-1.7 .9 3.4 .4-1.7h4.5v-6.7M304.9 182.7h.9M304.9 185.1h.9M306.3 182.7h1M306.3 185.1h1"/>
<path d="M307.7 182.7h1M307.7 185.1h1M308 183.9h.1M309.1 183.9h2.3M309.2 182.7h.9M309.2 185.1h.9M310.6 182.7h1M310.6 185.1h1M312 182.7h1M312 185.1h1M312.5 183.9h.1M313.5 182.7h.9"/>
<path d="M313.5 185.1h.9M313.7 183.9h2.2M314.9 182.7h1M314.9 185.1h1M316.3 182.7h1M316.3 185.1h1M317 183.9h.1M317.8 182.7h.9M317.8 185.1h.9M318.1 183.9h2.3M319.2 182.7h.9M319.2 185.1h.9"/>
<path d="M320.6 182.7h1M320.6 185.1h1M321.5 183.9h.1M322.1 182.7h.9M322.1 185.1h.9M322.5 183.9h2.4M323.5 186.7l12.8 9.5h20M323.5 182.7h.9M323.5 185.1h.9M324.1 193.9v1.7M324.9 194.7h.1M324.9 191.9h.1"/>
<path d="M324.9 191.5h.1M324.9 192.3v2M324.9 195.1v.5M324.9 182.7h1M324.9 185.1h1M325.7 193.3h.1M325.7 190.6h.1M325.7 190.9v2M325.7 193.7v1.9M326 183.9h.1M326.3 182.7h1.3M326.3 185.1h1.3"/>
<path d="M326.5 194.7h.1M326.5 191.9h.1M326.5 189.6v1.9M326.5 192.3v2M326.5 195.1v.5M327.2 183.9h2.2M327.3 193.3h.1M327.3 190.6h.1M327.3 189v1.2M327.3 190.9v2M327.3 193.7v1.9M328.1 194.7h.1"/>
<path d="M328.1 191.9h.1M328.1 189.2h.1M328.1 188.5v.3M328.1 189.6v1.9M328.1 192.3v2M328.1 195.1v.5M328.1 182.7h1M328.1 185.1h1M328.9 193.3h.1M328.9 190.6h.1M328.9 188.2v2M328.9 190.9v2"/>
<path d="M328.9 193.7v1.9M329.6 182.7h.9M329.6 185.1h.9M329.7 194.7h.1M329.7 191.9h.1M329.7 189.2h.1M329.7 187.5v1.3M329.7 189.6v1.9M329.7 192.3v2M329.7 195.1v.5M330.4 193.3h.1M330.4 190.6h.1"/>
<path d="M330.4 187.8h.1M330.4 187v.4M330.4 188.2v2M330.4 190.9v2M330.4 193.7v1.9M330.5 183.9h.1M331 182.7h.9M331 185.1h.9M331.2 194.7h.1M331.2 191.9h.1M331.2 189.2h.1M331.2 186.8v2"/>
<path d="M331.2 189.6v1.9M331.2 192.3v2M331.2 195.1v.5M331.6 183.9h2.3M331.7 182.5h.5M331.7 185.3h.5M332.4 182.7h1M332.4 185.1h1M332.7 182.5h1M332.7 185.3h1M333.8 182.7h1M333.8 185.1h1"/>
<path d="M334.1 182.5h1.1M334.1 185.3h1.1M334.7 181.2h.5v5.4h-.5M335 183.9h.1M335.3 182.7h.9M335.3 185.1h.9M335.4 185h.8a.96 .96 0 0 1 0 1.1M335.4 181.7h.8l.2 .3v3.8l-.2 .3h-.8l-.2-.3v-3.8zM335.4 182.8h.8M335.4 181.7a.98 .98 0 0 0 0 1.1l-.2 .9 .2 1.3M335.4 185a.96 .96 0 0 0 0 1.1M336.2 183.9h1.2"/>
<path d="M336.2 181.7a.98 .98 0 0 1 0 1.1l.2 .9-.2 1.3M336.4 182.7h1v2.4h-1zM336.7 182.7h.7v1M337.4 184.2v.9h-.7M405.5 186.9h2M164.5 215.7h.1M164.5 212.7h.1M164.5 209.7h.1M164.5 206.7h.1M164.5 203.7h.1M164.5 200.7h.1M164.5 201.5v1.5"/>
<path d="M164.5 204.5v1.5M164.5 207.5v1.5M164.5 210.5v1.5M164.5 213.5v1.5M164.5 216.5v2M183.2 202.3v2.6h-.3v-2.6M187.4 207.9h7.8M293.8 204.4h48.2M300.4 209.4h35.2M141.3 227.8h48.7M148.2 232.8h35.1M200.4 239.4v28.3"/>
<path d="M270.3 239.4v28.3M275.8 239.4v28.3M191.5 250.1h93M191.5 247h93M191.5 243.9h93M191.5 256.3h93M191.5 253.2h93M191.5 259.4h93M191.5 262.8h93M219.4 267.7v9.8M219.4 272.6h65.1M242.1 267.7v9.8"/>
<path d="M264.4 267.7v9.8"/>
<circle cx="48.4" cy="38.4" r="6.6"/>
<circle cx="164.5" cy="28.4" r=".98"/>
<circle cx="164.5" cy="28.4" r=".6"/>
<circle cx="164.5" cy="28.4" r=".71"/>
<circle cx="221.9" cy="37.9" r="1.49"/>
<circle cx="262.2" cy="37.9" r="1.49"/>
<circle cx="164.5" cy="47.4" r=".98"/>
<circle cx="164.5" cy="47.4" r=".6"/>
<circle cx="164.5" cy="47.4" r=".71"/>
<circle cx="38.2" cy="108.4" r=".35"/>
</g>
<path d="M152.6 117.2v1.5M176.4 117.2v1.5M183.2 190.2v1.5" fill="none" stroke="#fff" stroke-width=".21"/>
<g fill="#fff" stroke="#fff" stroke-width=".21">
<path d="M182.6 190.2v1.5l.6-1.5zM183.2 190.2v1.5h-.6z"/>
<path d="M175.8 117.2v1.5l.6-1.5zM176.4 117.2v1.5h-.6z"/>
<path d="M152.6 117.2h.6v1.5zM152.6 117.2v1.5h.6z"/>
</g>
<g fill="#000" stroke="#000" stroke-width=".21">
<path d="M33.9 16l.8 .1-.7 2.4zM35.9 25.6l1.8 1.8-.7 .5zM42.1 40l2.4-1 .2 .8zM52.2 37l2.5-.2-2.3 1zM218.7 33.1l1.7 1.9-2.2-1.3zM225.6 21.7l1.8 1.8-2.3-1.1zM258.5 21.7l.5 .7-2.3 1.1zM265.4 33.1l.5 .6-2.2 1.3zM33.6 83.4l.4 2.5h-.8zM33.2 98.4h.8l-.4 2.5zM40 89l.7-.4 1 2.3zM56.2 88.6l.7 .4-1.8 1.9z"/>
<path d="M36.2 110l1.9-1.6-1.3 2.2zM49.1 111.2l1.9 1.7-.6 .5zM192.3 114.7h.9l-.4 2.5zM36.2 139.7l1.9-1.6-1.3 2.2zM52.9 137l1.9 1.6-.6 .6zM323.3 151.9l.4 2.5h-.8zM336.3 149.9l1.8-1.8 .5 .7zM24.9 163.9l.5 2.4h-.9zM24.5 177.9h.9l-.5 2.5zM35.5 164.8l.7-.5 1.2 2.2zM53.9 161.4l.6 .6-2 1.6zM342.2 175.5l1.1 2.3-.8 .2z"/>
<path d="M300.1 190.5l2-1.6-1.3 2.2zM322.9 181.4h.8l-.4 2.5zM321.5 185.2l2.2 1.2-.5 .6z"/>
<path d="M8.9 9.3l.2 .1h401.6zM8.9 9.3h402l-.2 .1z"/>
<path d="M404.4 9.3l.3 .1zM404.4 9.3l.3 .1-.3 278.6zM404.7 9.4l-.3 278.6 .3-.1zM404.4 288l.3-.1z"/>
<path d="M404.6 9.3l.1 .1h6zM404.6 9.3h6.3l-.2 .1z"/>
<path d="M410.7 9.4v278.5l.2-278.6zM410.9 9.3v278.7l-.2-.1z"/>
<path d="M410.7 9.4v278.5l.2-278.6zM410.9 9.3v278.7l-.2-.1z"/>
<path d="M404.4 91l.3 .3 6.2-.3zM404.7 91.3l6.2-.3-.2 .3zM410.9 91l-.2 .3z"/>
<path d="M404.4 91l.3 114v-113.7zM404.4 91l.3 114-.3 .3z"/>
<path d="M405.5 98.6l1 9.8v-9.8zM405.5 98.6l1 9.8h-1z"/>
<path d="M410.9 91.1l-.2 .2 .2 113.9zM410.7 91.3l.2 113.9-.2-.2zM410.7 205l.2 .3zM404.7 205h6l.2 .3zM404.7 205l-.3 .3h6.5z"/>
<path d="M38 110.2l.2 9.2 .1-9.2zM38 110.2l.2 9.2h-.2z"/>
<path d="M405.5 118.2l1 9.8v-9.8zM405.5 118.2l1 9.8h-1z"/>
<path d="M406.5 108.4l1 9.8v-9.8zM406.5 108.4l1 9.8h-1z"/>
<path d="M405.5 137.8l1 9.8v-9.8zM405.5 137.8l1 9.8h-1z"/>
<path d="M406.5 128l1 9.8v-9.8zM406.5 128l1 9.8h-1z"/>
<path d="M37.8 124.2l-.1 25.3h.3zM37.8 124.2h.3l-.1 25.3z"/>
<path d="M405.5 157.5l1 9.8v-9.8zM405.5 157.5l1 9.8h-1z"/>
<path d="M406.5 147.6l1 9.9v-9.9zM406.5 147.6l1 9.9h-1z"/>
<path d="M35.3 152.5l-.1 25.3h.3zM35.3 152.5h.3l-.1 25.3z"/>
<path d="M405.5 177.1l1 9.8v-9.8zM405.5 177.1l1 9.8h-1z"/>
<path d="M406.5 167.3l1 9.8v-9.8zM406.5 167.3l1 9.8h-1z"/>
<path d="M406.5 186.9l1 9.8v-9.8zM406.5 186.9l1 9.8h-1z"/>
<path d="M404.4 205l.3 .3 6.2-.3zM404.7 205.3l6.2-.3-.2 .3zM410.9 205l-.2 .3z"/>
<path d="M410.9 205.1l-.2 .2 .2 82.7zM410.7 205.3l.2 82.7-.2-.1zM410.7 287.9l.2 .1z"/>
<path d="M8.9 239.2l.2 .4zM8.9 239.2l395.5 .4h-395.3zM8.9 239.2l395.5 .4 .3-.4z"/>
<path d="M9.1 239.6h60.5l.3-.4zM8.9 239.2h61l-60.8 .4zM8.9 239.2l.2 .4z"/>
<path d="M69.9 239.6h60.6l.3-.4zM69.6 239.2h61.2l-60.9 .4zM69.6 239.2l.3 48.7v-48.3zM69.6 239.2l.3 48.7-.3 .1zM69.6 288l.3-.1z"/>
<path d="M130.8 239.6h60.5l.4-.4zM130.5 239.2h61.2l-60.9 .4zM130.5 239.2l.3 48.7v-48.3zM130.5 239.2l.3 48.7-.3 .1zM130.5 288l.3-.1z"/>
<path d="M191.7 239.6h92.6l.4-.4zM191.3 239.2h93.4l-93 .4zM191.3 239.2l.4 48.7v-48.3zM191.3 239.2l.4 48.7-.4 .1zM191.3 288l.4-.1z"/>
<path d="M284.7 239.6h63.6l.3-.4zM284.3 239.2h64.3l-63.9 .4zM284.3 239.2l.4 48.7v-48.3zM284.3 239.2l.4 48.7-.4 .1zM284.3 288l.4-.1z"/>
<path d="M404.7 239.2l-.3 .4 .3 48.4zM404.4 239.6l.3 48.4-.3-.1zM404.4 287.9l.3 .1z"/>
<path d="M191.3 277.3l.4 .4 93-.4zM191.7 277.7l93-.4-.4 .4zM284.7 277.3l-.4 .4 .4 10.3zM284.3 277.7l.4 10.3-.4-.1zM284.3 287.9l.4 .1z"/>
<path d="M191.3 277.7h93.4l-.4-.4zM191.3 277.7l.4-.4h92.6zM191.3 267.5v10.2l.4-.4zM191.3 267.5l.4 .4v9.4zM191.3 267.5l.4 .4 93-.4zM191.7 267.9l93-.4-.4 .4zM284.7 267.5l-.4 .4 .4 9.8zM284.3 267.9l.4 9.8-.4-.4z"/>
<path d="M383.1 277.3l.3 .4 11.7-.4zM383.4 277.7l11.7-.4-.4 .4zM394.7 277.7l.4 10.3v-10.7zM394.7 277.7l.4 10.3-.4-.1zM394.7 287.9l.4 .1z"/>
<path d="M348.5 277.7h34.8v-.4zM348.5 277.3h34.8l-34.8 .4z"/>
<path d="M394.7 277.3l.4 .4 9.6-.4zM395.1 277.7l9.6-.4-.3 .4zM404.7 277.3l-.3 .4 .3 10.3zM404.4 277.7l.3 10.3-.3-.1zM404.4 287.9l.3 .1z"/>
<path d="M9.1 9.4l-.2 278.6 .2-.1zM8.9 9.3l.2 .1-.2 278.6z"/>
<path d="M9.1 239.6l-.2 48.4 .2-.1zM8.9 239.4l.2 .2-.2 48.4z"/>
<path d="M9.1 287.9l60.7 .1-.2-.1zM9.1 287.9l60.7 .1h-60.9z"/>
<path d="M69.6 287.9l.3 .1zM69.9 239.2v48.8l-.3-.1zM69.9 239.2l-.3 .4v48.3z"/>
<path d="M69.9 287.9l60.7 .1-.1-.1zM69.9 287.9l60.7 .1h-60.8z"/>
<path d="M130.5 287.9l.3 .1zM130.8 239.2v48.8l-.3-.1zM130.8 239.2l-.3 .4v48.3z"/>
<path d="M130.8 287.9l60.7 .1-.2-.1zM130.8 287.9l60.7 .1h-60.9z"/>
<path d="M191.3 287.9l.4 .1zM191.7 239.2v48.8l-.4-.1zM191.3 239.6v48.3l.4-48.7z"/>
<path d="M191.7 287.9l92.8 .1-.2-.1zM191.7 287.9l92.8 .1h-93z"/>
<path d="M284.3 287.9l.4 .1zM284.7 239.2v48.8l-.4-.1zM284.7 239.2l-.4 .4v48.3z"/>
<path d="M191.5 288h93l-.2-.1zM191.5 288l.2-.1h92.6zM191.3 288l.4-.1zM191.7 277.7v10.2l-.4 .1zM191.3 277.3v10.7l.4-10.3z"/>
<path d="M284.7 287.9l63.8 .1-.2-.1zM284.7 287.9l63.8 .1h-64z"/>
<path d="M348.3 287.9l.3 .1zM348.6 239.2v48.8l-.3-.1zM348.6 239.2l-.3 .4v48.3z"/>
<path d="M383.3 288h11.6l-.2-.1zM383.4 287.9h11.3l-11.4 .1zM383.1 288l.3-.1zM383.4 277.7v10.2l-.3 .1zM383.1 277.3v10.7l.3-10.3z"/>
<path d="M8.9 288h395.7l-.2-.1zM8.9 288l.2-.1h395.3zM8.9 239.4v48.6l.2-.1zM8.9 239.4l.2 .2v48.3z"/>
<path d="M394.9 288h9.7l-.2-.1zM394.9 288l.2-.1h9.3zM394.7 288l.4-.1zM395.1 277.7v10.2l-.4 .1zM394.7 277.3v10.7l.4-10.3z"/>
<path d="M9.1 287.9l401.8 .1-.2-.1zM9.1 287.9l401.8 .1h-402z"/>
<path d="M404.7 287.9l6.2 .1-.2-.1zM404.7 287.9l6.2 .1h-6.3z"/>
<path d="M404.6 288h6.3l-.2-.1zM404.7 287.9h6l-6.1 .1zM404.4 288l.3-.1zM404.7 205.3v82.6l-.3 .1zM404.4 205v83l.3-82.7z"/>
</g>
<g font-size="4.2">
<text x="187.9" y="14.9">A</text>
<text x="23.6" y="58.3">DETAIL A - TIMBER POLE TOP</text>
<text x="43.9" y="63.3">Scale 1:20</text>
<text x="188.2" y="63.8">A</text>
<text x="139.9" y="77.3">DETAIL C - FALL ARREST</text>
<text x="232.4" y="74.5">VIEW A-A</text>
<text x="144.1" y="82.4">ATTACHMENT POINT</text>
<text x="231.9" y="79.6">Scale 1:10</text>
<text x="155.5" y="87.5">Scale 1:10</text>
<text x="144.9" y="147.6">DETAIL D - ANTENNA</text>
<text x="141.1" y="152.6">ACCESS CLIMBING STEP</text>
<text x="156.5" y="157.7">Scale 1:10</text>
<text x="22.1" y="197.4">DETAIL B - FALL ARREST SYSTEM</text>
<text x="46.7" y="202.4">Scale 1:20</text>
<text x="293.8" y="203.5">DETAIL F - REMOVABLE</text>
<text x="300.4" y="208.6">CLIMBING STEPS</text>
<text x="309.2" y="213.6">Scale 1:5</text>
<text x="141.3" y="226.9">DETAIL E - PERMANENT</text>
<text x="148.2" y="231.9">CLIMBING STEPS</text>
<text x="155.9" y="237">Scale 1:10</text>
<text x="287.3" y="252.5">SALTDEAN</text>
<text x="351.2" y="254">COOMBE FARM</text>
<text x="287.3" y="262.5">GENERAL ARRANGEMENT</text>
<text x="351.3" y="259.1">SALTDEAN</text>
<text x="287.3" y="267.5">SHEET 3 OF 3</text>
<text x="351.1" y="269.2">EAST SUSSEX</text>
<text x="351.1" y="264.1">BRIGHTON</text>
<text x="351.1" y="274.2">BN2 8HE</text>
<text x="351.6" y="285.7">141568</text>
<text x="385.6" y="285.7">200</text>
<text x="397.4" y="285.7">03</text>
</g>
<g font-size="3.5">
<text x="409" y="89.4" transform="rotate(-90 409 89.4)">ALL SCALES AS SHOWN WHEN PRINTED AT A3</text>
<text x="409" y="286.3" transform="rotate(-90 409 286.3)">ALL SCALES AS SHOWN WHEN PRINTED AT A3</text>
</g>
<g font-size="2.8">
<text x="271.1" y="266.3">BY</text>
<text x="276.4" y="266.3">DATE</text>
<text x="233.9" y="271.1">AM</text>
<text x="259" y="271.1">MP</text>
<text x="279.3" y="271.1">JBT</text>
<text x="230.4" y="276">22/05/18</text>
<text x="252.7" y="276">22/05/18</text>
<text x="272.6" y="276">22/05/18</text>
</g>
<g font-size="2.5">
<text x="194.5" y="255.4">03</text>
<text x="217" y="255.3">DETAILS C; D; E &amp; F UPDATED</text>
<text x="194.5" y="258.6">02</text>
<text x="194.7" y="262">01</text>
<text x="213.7" y="258.6">CLIMBING STEP DETAILS UPDATED</text>
<text x="227.5" y="262">FIRST ISSUE</text>
<text x="193.3" y="266.2">REV</text>
<text x="232.6" y="266.2">REV</text>
<text x="192" y="275">WHEN PRINTED AT A3</text>
<text x="194.2" y="272">SCALE AS SHOWN</text>
<text x="193.3" y="280.3">ALL DIMENSIONS IN mm UNLESS OTHERWISE STATED.</text>
<text x="193.2" y="286.3">OTHER RELEVANT DRAWINGS.</text>
<text x="193.3" y="283.3">THIS DRAWING TO BE READ IN CONJUNCTION WITH</text>
</g>
<g font-size="2.1">
<text x="208" y="16.4">FACE B-B</text>
<text x="266.4" y="16.1">FACE D-D</text>
<text x="34.9" y="20.9" transform="rotate(73 34.9 20.9)">30°</text>
<text x="62.9" y="27.4">1. A SINGLE COAT OF TIMBER COMPATIBLE BITUMINOUS</text>
<text x="62.9" y="24.9">NOTES:</text>
<text x="68.9" y="30">PAINT (E.G. BIRD BRAND BLACK BITOMINOUS PAINT</text>
<text x="204.9" y="27.3">TPB-C</text>
<text x="272.9" y="27.3">TPB-C</text>
<text x="69" y="32.5">OR SIMILAR APPROVED PRODUCT) TO BE APPLIED</text>
<text x="69" y="35">TO THE UPPER SURFACES AT THE TOP OF THE</text>
<text x="43.4" y="38.9" transform="rotate(-14 43.4 38.9)">Ø 206-269</text>
<text x="68.9" y="37.5">POLE.</text>
<text x="63" y="42.6">2. PAINT TO BE APPLIED ON SITE JUST BEFORE</text>
<text x="68.9" y="45.1">ERECTION</text>
<text x="40.8" y="48.2">FORM:</text>
<text x="49.9" y="48.2">4 WAY PYRAMID / CONE</text>
<text x="25" y="80.9">FACE C-C</text>
<text x="61.9" y="80.9">FACE A-A</text>
<text x="32.9" y="93.9" transform="rotate(-90 32.9 93.9)">350</text>
<text x="409.9" y="101" transform="rotate(-90 409.9 101)">10cm</text>
<text x="189.2" y="106.9" transform="rotate(-90 189.2 106.9)">1600</text>
<text x="191.7" y="110" transform="rotate(-90 191.7 110)">FROM TOP</text>
<text x="409.9" y="109.6" transform="rotate(-90 409.9 109.6)">9cm</text>
<text x="18.5" y="114">TOP ACNHOR</text>
<text x="61.1" y="116.3">2No M12 GRADE 8.8</text>
<text x="61.1" y="118.9">THREADED BAR WITH NUTS,</text>
<text x="409.9" y="119.5" transform="rotate(-90 409.9 119.5)">8cm</text>
<text x="61" y="121.4">LOCK NUTS, WASHERS &amp; Ø50</text>
<text x="61.1" y="123.9">WASHER ON BACK</text>
<text x="409.9" y="129.3" transform="rotate(-90 409.9 129.3)">7cm</text>
<text x="19.9" y="143.7">WIRE GUIDE</text>
<text x="64.8" y="142.1">1No M12 GRADE 8.8</text>
<text x="348.2" y="139.3">7mm THICK (SHALLOW)</text>
<text x="348.2" y="141.8">GRADE 8.8 NUT</text>
<text x="409.9" y="139.1" transform="rotate(-90 409.9 139.1)">6cm</text>
<text x="64.8" y="147.2">LOCK NUTS, WASHERS &amp; Ø50</text>
<text x="64.9" y="144.6">THREADED BAR WITH NUTS,</text>
<text x="65" y="149.7">WASHER ON BACK</text>
<text x="409.9" y="148.9" transform="rotate(-90 409.9 148.9)">5cm</text>
<text x="13.8" y="160.2">BOTTOM ANCHOR</text>
<text x="409.9" y="158.6" transform="rotate(-90 409.9 158.6)">4cm</text>
<text x="65" y="163.1">FALL ARREST SYSTEM:</text>
<text x="65" y="165.6">Latchway 'ManSafe'</text>
<text x="65" y="170.6">INSTALATION METHOD:</text>
<text x="65" y="173.2">REFER TO MANUFACTURER'S</text>
<text x="322.6" y="169.7" transform="rotate(-90 322.6 169.7)">160</text>
<text x="409.9" y="168.6" transform="rotate(-90 409.9 168.6)">3cm</text>
<text x="24.2" y="176.3" transform="rotate(-90 24.2 176.3)">850 AGL</text>
<text x="65" y="175.7">REQUIREMENTS</text>
<text x="409.9" y="178.3" transform="rotate(-90 409.9 178.3)">2cm</text>
<text x="346.3" y="185.2">REMOVABLE STEP</text>
<text x="346.3" y="182.7">'MonoStep'</text>
<text x="409.9" y="188.3" transform="rotate(-90 409.9 188.3)">1cm</text>
<text x="285.5" y="196.6">TBP-S-R</text>
<text x="337.2" y="192.9">M12 GRADE 8.8</text>
<text x="337.3" y="195.4">THREADED ROD</text>
<text x="409.9" y="198" transform="rotate(-90 409.9 198)">0cm</text>
<text x="187.4" y="207.5">NOTES:</text>
<text x="187.4" y="210">1. 3No 7mm DIA 70mm LONG PILOT HOLES TO BE DRILLED</text>
<text x="187.5" y="215.1">2. EACH STEP SHOULD BE FIXED TO THE TIMBER</text>
<text x="193.4" y="212.5">USING THE STEP AS A TEMPLATE</text>
<text x="187.5" y="220.1">3. STEPS TO BE INSTALLED ON FACES B-B &amp; D-D ONLY</text>
<text x="193.4" y="217.6">POLE WITH 3No 10mm COACH SCREWS 75mm LONG</text>
<text x="287.3" y="243.9">TITLE</text>
<text x="351.2" y="243.9">SITE ADDRESS</text>
<text x="271.5" y="255.3">AM</text>
<text x="276.1" y="255.3">25/07/18</text>
<text x="271.5" y="261.9">AM</text>
<text x="271.5" y="258.4">AM</text>
<text x="276.1" y="258.4">30/05/18</text>
<text x="276.1" y="261.9">22/05/18</text>
<text x="220.8" y="271.1">DRAWN</text>
<text x="243.5" y="271.1">CHECKED</text>
<text x="265.9" y="271.1">APPROVED</text>
<text x="220.8" y="276">DATE</text>
<text x="243" y="276">DATE</text>
<text x="265.2" y="276">DATE</text>
<text x="352.1" y="281.6">ARQIVA REF.</text>
<text x="384.8" y="281.6">DRG No.</text>
<text x="397.5" y="281.6">REV</text>
</g>
</svg>
